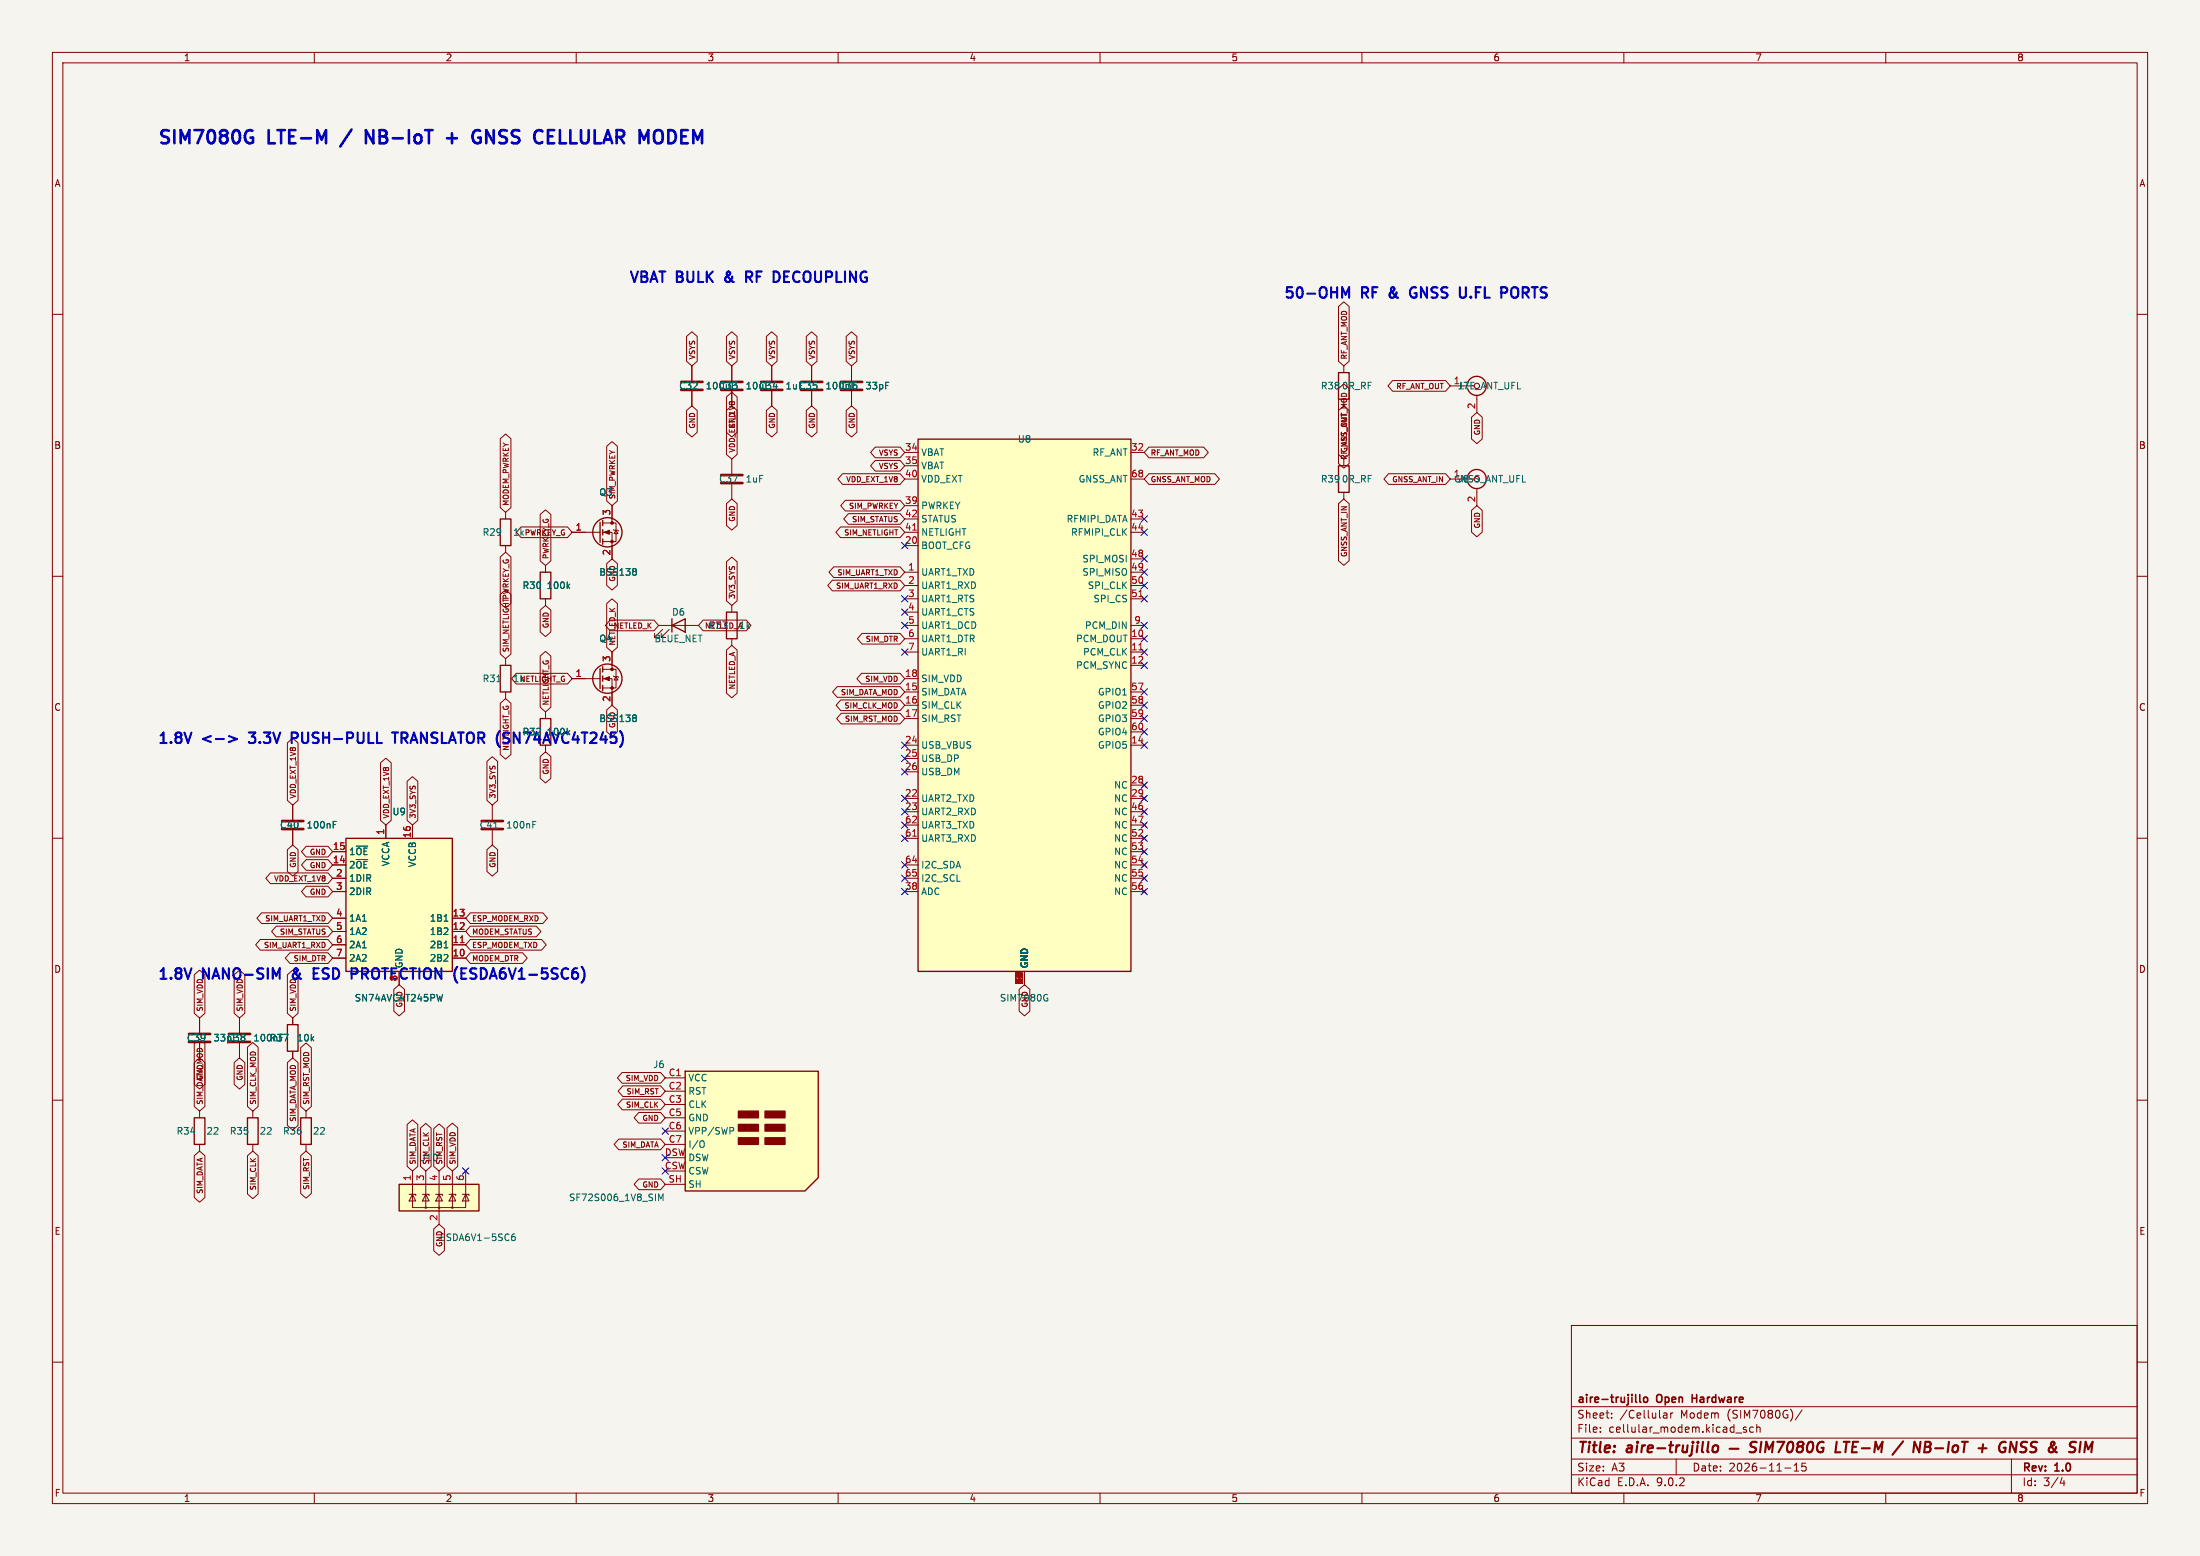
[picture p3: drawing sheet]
<svg xmlns="http://www.w3.org/2000/svg" width="420mm" height="297mm" viewBox="0 0 420 297" stroke-linecap="round" stroke-linejoin="round" font-family="sans-serif">
<path d="M0 0h420v297h-420z" fill="#f5f4ef" stroke="#f5f4ef" stroke-width=".19"/>
<g fill="none" stroke="#840000" stroke-width=".19">
<path d="M10 10h400v277h-400zM12 12h396v273h-396zM60 10v2M110 10v2M160 10v2M210 10v2M260 10v2M310 10v2M360 10v2M10 60h2M132.1 69.9v2.7M132.1 74.7v2.8"/>
<path d="M154.9 69.9v2.7M154.9 74.7v2.8M162.6 69.9v2.7M162.6 74.7v2.8M256.5 69.9v1.2M276.9 73.7h2.5M281.9 75.4v3.3M408 60h2M96.5 97.8v1.3M256.5 87.6v1.3M256.5 94v1.3M276.9 91.4h2.5"/>
<path d="M281.9 93.2v3.3M10 110h2M96.5 104.1v1.3M408 110h2M96.5 125.7v1.3M96.5 132.1v1.3M10 160h2M55.9 153.7v2.8M55.9 158.5v2.8M408 160h2M38.1 194.3v2.8M38.1 199.1v2.8"/>
<path d="M45.7 194.3v2.8M45.7 199.1v2.8M55.9 194.3v1.3M10 210h2M38.1 212.1v1.3M38.1 218.4v1.3M48.3 212.1v1.3M48.3 218.4v1.3M55.9 200.7v1.2M408 210h2M300 253h108v32h-108zM10 260h2"/>
<path d="M300 278.5h108M300 274.5h108M300 268.5h108M305.5 273.2v.2M305.5 272.5v.1M307.7 270.5v.2M307.7 269.8v.1M317.6 269.8h.6v.9M317.6 270.6h.6M318.2 270l-.6 .2M318.9 269.7v1M319.4 269.7l-.3 .1-.2 .2"/>
<path d="M320 278.5v3M331.4 273.5h1.1M333.4 272.5l-.4-.1-.2 .2 .1 .2 .5 .2v.3h-.6M334.7 272.5l-.4-.1-.3 .3 .2 .6h.5M335.4 272.5l.2-.1 .3 .1 .1 .9M335.4 271.9v1.5M342.5 279.7l.4-.4v1.5M344 269.1l-1.3 1.9M344.7 279.3h-.7l-.1 .7 .3-.1h.5l.1 .2-.1 .5-.2 .2-.6-.2M384 278.5v6.5M408 260h2M60 285v2"/>
<path d="M110 285v2M160 285v2M210 285v2M260 285v2M300 281.5h108M310 285v2M340.7 280.2h1.2M342.5 280.8h.9M360 285v2M393.7 282l-.4 1.1h.9M394 282.6v1"/>
</g>
<g fill="none" stroke="#840000" stroke-width=".4">
<path d="M326 277.1l.2 .1M326.2 275.2l-.3 1.7M327.1 276.1a.52 .52 0 0 1 .5-.2 .52 .52 0 0 1 .4 .4v.5a.55 .55 0 0 1-.6 .4 .55 .55 0 0 1-.5-.4zM330.2 276.5h1.7M335.4 275.3a.85 .85 0 0 0-1.1 .1 .45 .45 0 0 0 .2 .8l.6 .1a.51 .51 0 0 1 .1 .6 .51 .51 0 0 1-.4 .3l-.8-.1M336.3 275.2l-.3 2M337 277.2l.2-2 .5 1.4 .8-1.4-.2 2M339.3 275.2h1.3l-1.1 2M341.5 275.4a.46 .46 0 0 1 .4-.2 .46 .46 0 0 1 .4 .4 1.15 1.15 0 0 1-.8 1.6l-.2-.1a1.54 1.54 0 0 1 .2-1.7zM343.5 276.1a.65 .65 0 0 0-.3 1 .65 .65 0 0 0 .8-.1 .65 .65 0 0 0 0-.8l-.1-.1M343.5 276.1l-.3-.2v-.3a.64 .64 0 0 1 1-.2l.1 .3-.4 .4M343.5 276.1h.4"/>
<path d="M345.3 275.4a.46 .46 0 0 1 .5-.2 .46 .46 0 0 1 .3 .4 1.15 1.15 0 0 1-.8 1.6l-.1-.1a1.54 1.54 0 0 1 .1-1.7zM348.1 275.3a1.02 1.02 0 0 0-1.2 .6 1.02 1.02 0 0 0 .5 1.3l.6-.2 .1-.7h-.4M350.6 275.2l-.2 2h.9M352 275.2h1.1M363.3 275.1l-2 2.6M367.5 276.2h.6M368.6 275.8l-.5 .4M368.6 275.6l-.3-.4h-.7l-.3 2h.8a.53 .53 0 0 0 .4-.5 .53 .53 0 0 0-.4-.5M382.9 275.3a1.05 1.05 0 0 0-1.2 .4 1.05 1.05 0 0 0 .1 1.2M385 275.2l-.2 2-.9-2-.3 2M386.7 277a.85 .85 0 0 1-1.1 .1M386.7 275.2l-.7 .1a.46 .46 0 0 0-.2 .5 .46 .46 0 0 0 .3 .4l.6 .1"/>
<path d="M396.1 275.2l.2 .1"/>
</g>
<path d="M312.3 267.6l.2 .1M313 266.2v1.3l.3 .2M313.9 266.8l.4-.1 .2 .3v.4l-.2 .3-.4-.1-.1-.2zM323 266.2v1.5M323 266.9h.9" fill="none" stroke="#840000" stroke-width=".3"/>
<path d="M255.5 71.1h2.1v5.1h-2.1zM280.2 73.2a1.81 1.81 0 0 1 2.7-1 1.81 1.81 0 0 1 .1 2.9 1.81 1.81 0 0 1-2.8-.9M95.5 99.1h2v5h-2zM255.5 88.9h2.1v5.1h-2.1zM280.2 90.9a1.81 1.81 0 0 1 2.7-1 1.81 1.81 0 0 1 .1 3 1.81 1.81 0 0 1-2.8-1M95.5 127h2v5.1h-2zM54.9 195.6h2v5.1h-2zM37.1 213.4h2v5h-2zM47.2 213.4h2.1v5h-2.1z" fill="none" stroke="#840000" stroke-width=".25"/>
<path d="M130 72.9h4.1M130 74.4h4.1M152.9 72.9h4.1M152.9 74.4h4.1M160.5 72.9h4.1M160.5 74.4h4.1M53.8 156.7h4.1M53.8 158.2h4.1M36.1 197.4h4M36.1 198.9h4M43.7 197.4h4.1M43.7 198.9h4.1" fill="none" stroke="#840000" stroke-width=".51"/>
<path d="M94.9 130.1h.7M63.6 157.4h.4M63.6 156.8h.6" fill="none" stroke="#006464" stroke-width=".19"/>
<path d="M130.8 204.5h25.4v20.3l-2.5 2.5h-22.9z" fill="#ffffc2"/>
<path d="M57.4 213.4h2v5h-2zM130.8 204.5h25.4v20.3l-2.5 2.5h-22.9z" fill="none" stroke="#840000" stroke-width=".25"/>
<g fill="#840000" stroke="#840000" stroke-width=".25">
<path d="M141 212.1h3.8v1.3h-3.8z"/>
<path d="M141 214.6h3.8v1.3h-3.8z"/>
<path d="M141 217.2h3.8v1.2h-3.8z"/>
<path d="M146 212.1h3.9v1.3h-3.9z"/>
<path d="M146 214.6h3.9v1.3h-3.9z"/>
<path d="M146 217.2h3.9v1.2h-3.9z"/>
</g>
<path d="M58.4 212.1v1.3M58.4 218.4v1.3M127 205.7h3.8M127 208.3h3.8M127 210.8h3.8M127 213.4h3.8M127 215.9h3.8M127 218.4h3.8M127 221h3.8M127 223.5h3.8M127 226.1h3.8" fill="none" stroke="#840000" stroke-width=".19"/>
<path d="M134.1 217.7l.2 .1a.81 .81 0 0 1-.2 1.2M139.8 215.2l.3 .3-.1 .3-.2 .1M125.7 229.2v-1.3l.5 .9 .4-.9v1.3" fill="none" stroke="#006464" stroke-width=".19"/>
<path d="M76.2 226.1h15.2v5h-15.2z" fill="#ffffc2"/>
<path d="M103.1 137.2h2.1v5h-2.1zM76.2 226.1h15.2v5h-15.2z" fill="none" stroke="#840000" stroke-width=".25"/>
<g fill="none" stroke="#840000" stroke-width=".19">
<path d="M104.1 135.9v1.3M94 153.7v2.8M94 158.5v2.8M78.1 228h1.3v.2M78.7 228l.7 1.2h-1.3zM78.7 223.5v7h10.2v-7M80.6 228h1.3v.2M81.3 228l.6 1.2h-1.3zM81.3 223.5v7M83.2 228h1.3v.2M83.8 228l.7 1.2h-1.3zM83.8 223.5v10.2"/>
<path d="M85.7 228h1.3v.2M86.4 228l.6 1.2h-1.3zM86.4 223.5v7M88.3 228h1.2v.2M88.9 228l.6 1.2h-1.2z"/>
<circle cx="81.3" cy="230.5" r=".13"/>
<circle cx="83.8" cy="230.5" r=".13"/>
<circle cx="86.4" cy="230.5" r=".13"/>
</g>
<path d="M108.4 139.8l.4 .5M108.8 139.4l-.5 .5M94.3 158.1h.7M101.7 157.4h.4M101.7 156.8h.6M98.3 235.5l-.4 .1a.86 .86 0 0 0 0 1.2l.4-.1 .1-.4-.3-.3h-.2l-.2 .3" fill="none" stroke="#006464" stroke-width=".19"/>
<path d="M91.9 156.7h4.1M91.9 158.2h4.1" fill="none" stroke="#840000" stroke-width=".51"/>
<path d="M175.3 83.8h40.6v101.6h-40.6z" fill="#ffffc2"/>
<g fill="none" stroke="#840000" stroke-width=".25">
<path d="M114.6 99.7v3.8M115.1 99.3v1M175.3 83.8h40.6v101.6h-40.6zM115.1 101.1v1M115.1 102.9v1M128.3 119.4l2.5-1.3v2.6zM128.3 118.1v2.6M138.7 116.8h2v5.1h-2zM114.6 127.6v3.8M115.1 127.3v1M115.1 129v1M115.1 130.8v1"/>
<circle cx="116" cy="101.6" r="2.79"/>
<circle cx="116" cy="129.5" r="2.79"/>
</g>
<g fill="none" stroke="#840000" stroke-width=".19">
<path d="M139.7 69.9v2.7M139.7 74.7v2.8M147.3 69.9v2.7M147.3 74.7v2.8M115.1 99.8h2.5v3.6h-2.5M116.8 96.5v3.3M172.7 86.4h2.6M172.7 88.9h2.6M172.7 91.4h2.6M172.7 96.5h2.6M172.7 99.1h2.6M215.9 86.4h2.5"/>
<path d="M215.9 91.4h2.5M215.9 99.1h2.5M109.2 101.6h5.4M115.1 101.6h1.7v5.1M117.1 101.1l1 .2M117.6 101.2l.4 .7h-.8zM125.7 119.4h7.6M139.7 115.6v1.2M172.7 101.6h2.6M172.7 104.1h2.6M172.7 109.2h2.6M172.7 111.8h2.6"/>
<path d="M172.7 114.3h2.6M172.7 116.8h2.6M172.7 119.4h2.6M215.9 101.6h2.5M215.9 109.2h2.5M215.9 111.8h2.5M215.9 114.3h2.5M215.9 119.4h2.5M215.9 106.7h2.5M109.2 129.5h5.4M115.1 127.8h2.5v3.5h-2.5M115.1 129.5h1.7v5.1"/>
<path d="M116.8 124.5v3.3M117.1 129l1 .3M117.6 129.2l.4 .6h-.8zM126.5 120.1l-1.5 1.6h.7h-.7v-.8M127.8 120.1l-1.6 1.6h.8h-.8v-.8M139.7 121.9v1.3M172.7 121.9h2.6M172.7 124.5h2.6M172.7 129.5h2.6M172.7 132.1h2.6M172.7 134.6h2.6M172.7 137.2h2.6"/>
<path d="M215.9 121.9h2.5M215.9 124.5h2.5M215.9 132.1h2.5M215.9 134.6h2.5M215.9 137.2h2.5M215.9 127h2.5M215.9 139.7h2.5M172.7 142.2h2.6M172.7 144.8h2.6M172.7 147.3h2.6M172.7 152.4h2.6M172.7 154.9h2.6"/>
<path d="M172.7 157.5h2.6M215.9 142.2h2.5M215.9 152.4h2.5M215.9 154.9h2.5M215.9 157.5h2.5M215.9 149.9h2.5M218.1 149.5l.7 .7M218.1 152l.7 .8M218.1 154.6l.7 .7M218.1 157.1l.7 .8M218.1 159.6l.7 .8M218.8 149.5l-.7 .7"/>
<path d="M218.8 152l-.7 .8M218.8 154.6l-.7 .7M218.8 157.1l-.7 .8M218.8 159.6l-.7 .8M172.7 160h2.6M172.7 165.1h2.6M172.7 167.6h2.6M172.7 170.2h2.6M215.9 160h2.5M215.9 165.1h2.5M215.9 167.6h2.5M215.9 170.2h2.5"/>
<path d="M215.9 162.6h2.5M218.1 162.2l.7 .7M218.1 164.7l.7 .8M218.1 167.3l.7 .7M218.1 169.8l.7 .8M218.8 162.2l-.7 .7M218.8 164.7l-.7 .8M218.8 167.3l-.7 .7M218.8 169.8l-.7 .8M195.6 185.4v2.6"/>
</g>
<path d="M174.2 101.2h.8M217.4 113.9h.7M217.4 124h.7M174.2 159.6h.8" fill="none" stroke="#a90000" stroke-width=".19"/>
<path d="M121.2 108.5l.3 .3-.3 .3 .3 .2v.3l-.3 .2M121.2 136.5l.3 .2-.3 .3 .3 .3v.2l-.3 .2M199.7 189.8l.3 .1M199.8 190.5h.2v.5l-.3 .1" fill="none" stroke="#006464" stroke-width=".19"/>
<g fill="#840000" stroke="#840000" stroke-width=".19">
<path d="M115.3 101.6l1-.4v.8z"/>
<path d="M115.3 129.5l1-.3v.7z"/>
<circle cx="116.8" cy="99.8" r=".25"/>
<circle cx="116.8" cy="103.4" r=".25"/>
<circle cx="116.8" cy="127.8" r=".25"/>
<circle cx="116.8" cy="131.3" r=".25"/>
</g>
<path d="M137.7 72.9h4M137.7 74.4h4M145.3 72.9h4.1M145.3 74.4h4.1" fill="none" stroke="#840000" stroke-width=".51"/>
<path d="M66 160h20.4v25.4h-20.4z" fill="#ffffc2"/>
<path d="M103.1 109.2h2.1v5.1h-2.1zM66 160h20.4v25.4h-20.4z" fill="none" stroke="#840000" stroke-width=".25"/>
<g fill="none" stroke="#840000" stroke-width=".19">
<path d="M255.5 58.5l1-.9 1.1 .9v10.5l-1.1 .9-1-.9zM131.1 78.4l1-.9 1 .9v4.1l-1 .9-1-.9zM131.1 64.2l1-.9 1 .9v4.8l-1 .9-1-.9zM132.1 69.9v2.7M132.1 74.7v2.8M138.7 64.2l1-.9 1 .9v4.8l-1 .9-1-.9zM138.7 78.4l1-.9 1 .9v4.1l-1 .9-1-.9zM138.7 75.8l1-.9 1 .9v10.9l-1 .9-1-.9zM139.7 69.9v2.7M139.7 74.7v2.8M146.3 64.2l1-.9 1 .9v4.8l-1 .9-1-.9zM146.3 78.4l1-.9 1 .9v4.1l-1 .9-1-.9z"/>
<path d="M147.3 69.9v2.7M147.3 74.7v2.8M153.9 64.2l1-.9 1.1 .9v4.8l-1.1 .9-1-.9zM153.9 78.4l1-.9 1.1 .9v4.1l-1.1 .9-1-.9zM154.9 69.9v2.7M154.9 74.7v2.8M161.5 64.2l1.1-.9 1 .9v4.8l-1 .9-1.1-.9zM161.5 78.4l1.1-.9 1 .9v4.1l-1 .9-1.1-.9zM162.6 69.9v2.7M162.6 74.7v2.8M255.5 74.2l1-.9 1.1 .9v12.5l-1.1 .9-1-.9zM255.5 78.4l1-.9 1.1 .9v10.1l-1.1 .9-1-.9z"/>
<path d="M265.9 72.6h10.1l.9 1.1-.9 1h-10.1l-.9-1zM280.9 79.6l1-.9 1.1 .9v4.2l-1.1 .9-1-.9zM95.5 83.7l1-.9 1 .9v13.2l-1 .9-1-.9zM103.1 98.2l1-.9 1.1 .9v8.9l-1.1 .9-1-.9zM115.8 85.2l1-.9 1.1 .9v10.4l-1.1 .9-1-.9zM116.8 96.5v2.6M138.7 96.1l1-.8 1 .8v4.2l-1 .9-1-.9zM139.7 87.6v2.8M139.7 92.5v2.8M160.8 90.4h11l.9 1-.9 1.1h-11l-.8-1.1zM161.4 95.5h10.4l.9 1-.9 1h-10.4l-.9-1zM162 98h9.8l.9 1.1-.9 1h-9.8l-.9-1z"/>
<path d="M167.1 85.3h4.7l.9 1.1-.9 1h-4.7l-.9-1zM167.1 87.9h4.7l.9 1-.9 1h-4.7l-.9-1zM219.3 90.4h12.6l.9 1-.9 1.1h-12.6l-.9-1.1zM219.3 85.3h10.5l.9 1.1-.9 1h-10.5l-.9-1zM255.5 96.1l1-.8 1.1 .8v10.9l-1.1 .9-1-.9zM265.1 90.4h10.9l.9 1-.9 1.1h-10.9l-.9-1.1zM280.9 97.4l1-.9 1.1 .9v4.2l-1.1 .9-1-.9zM95.5 106.3l1-.9 1 .9v8.9l-1 .8-1-.8zM95.5 113.5l1-.9 1 .9v11.3l-1 .9-1-.9zM99.5 100.6h8.8l.9 1-.9 1h-8.8l-.9-1zM100.4 101.7l.5-.1 .1-.4-.6-.1v1M101.3 101.1l.3 1 .2-.7 .2 .7 .2-1"/>
<path d="M102.6 101.7l.5-.1v-.4l-.5-.1v1M102.8 101.7l.4 .4M103.1 116.5l1-.9 1.1 .9v4.1l-1.1 .9-1-.9zM104.1 108v1.2M104.1 114.3v1.3M105.4 101.1l.4 .6M105.8 101.7v.4M106.1 101.1l-.3 .6M106.2 102.2h.8M107.7 101.2a.46 .46 0 0 0-.6 .4 .46 .46 0 0 0 .7 .4v-.3h-.2M109.2 101.6h2.6M115.8 115.2l1-.9 1.1 .9v8.4l-1.1 .9-1-.9z"/>
<path d="M115.8 107.6l1-.9 1.1 .9v4.1l-1.1 .9-1-.9zM116.5 118.4h8.3l.9 1-.9 1h-8.3l-.9-1zM116.8 104.1v2.6M134.2 118.4h8.3l.9 1-.9 1h-8.3l-.9-1zM138.7 107.2l1-.9 1 .9v7.5l-1 .9-1-.9zM158.9 110.7h12.9l.9 1.1-.9 1h-12.9l-.9-1zM159.2 108.2h12.6l.9 1-.9 1h-12.6l-.9-1zM160.5 100.6h11.3l.9 1-.9 1h-11.3l-.9-1zM95.5 134.2l1-.8 1 .8v9.8l-1 .9-1-.9zM98.6 128.5h9.7l.9 1-.9 1.1h-9.7l-.9-1.1zM103.1 125.2l1-.9 1.1 .9v9.8l-1.1 .9-1-.9zM104.1 135.9v1.3"/>
<path d="M109.2 129.5h2.6M115.8 135.5l1-.9 1.1 .9v4.2l-1.1 .9-1-.9zM116.8 124.5v2.5M116.8 132.1v2.5M138.7 124.1l1-.9 1 .9v8.2l-1 .9-1-.9zM159.8 131.1h12l.9 1-.9 1h-12l-.9-1zM160.5 133.6h11.3l.9 1-.9 1h-11.3l-.9-1zM160.6 136.1h11.2l.9 1.1-.9 1h-11.2l-.9-1zM164.5 128.5h7.3l.9 1-.9 1.1h-7.3l-.9-1.1zM164.6 120.9h7.2l.9 1-.9 1h-7.2l-.9-1zM54.9 141.8l1-.9 1 .9v11l-1 .9-1-.9zM55.9 153.7v2.8"/>
<path d="M55.9 158.5v2.8M72.6 145.6l1.1-.9 1 .9v11l-1 .9-1.1-.9zM73.7 157.5v2.5M77.7 149.1l1-.9 1.1 .9v7.5l-1.1 .9-1-.9zM78.7 157.5v2.5M93 145.3l1-.9 1 .9v7.5l-1 .9-1-.9zM103.1 144.4l1-.9 1.1 .9v4.2l-1.1 .9-1-.9zM49.7 179.3h12.9l.9 1-.9 1.1h-12.9l-.9-1.1zM49.9 174.2h12.7l.9 1.1-.9 1h-12.7l-.9-1zM51.6 166.6h11l.9 1-.9 1.1h-11l-.9-1.1zM52.7 176.8h9.9l.9 1-.9 1h-9.9l-.9-1zM54.9 162.2l1-.9 1 .9v4.1l-1 .9-1-.9z"/>
<path d="M58.4 169.2h4.2l.9 1-.9 1h-4.2l-.8-1zM58.4 164.1h4.2l.9 1-.9 1h-4.2l-.8-1zM58.4 161.5h4.2l.9 1.1-.9 1h-4.2l-.8-1zM63.5 162.6h2.5M63.5 165.1h2.5M63.5 167.6h2.5M63.5 170.2h2.5M63.5 175.3h2.5M63.5 177.8h2.5M86.4 175.3h2.5M86.4 177.8h2.5M89.8 174.2h13.8l.9 1.1-.9 1h-13.8l-.9-1z"/>
<path d="M89.8 176.8h12.6l.9 1-.9 1h-12.6l-.9-1zM89.8 179.3h13.6l.9 1-.9 1.1h-13.6l-.9-1.1zM93 162.2l1-.9 1 .9v4.1l-1 .9-1-.9zM37.1 186.1l1-.9 1 .9v7.3l-1 .9-1-.9zM37.1 199.2l1-.9 1 .9v12l-1 .9-1-.9zM38.1 194.3v2.8M38.1 199.1v2.8M44.7 186.1l1-.9 1 .9v7.3l-1 .9-1-.9zM45.7 194.3v2.8M45.7 199.1v2.8M47.2 199.9l1.1-.9 1 .9v11.3l-1 .9-1.1-.9zM54.9 186.1l1-.9 1 .9v7.3l-1 .9-1-.9z"/>
<path d="M55.4 181.9h7.2l.9 1-.9 1h-7.2l-.9-1zM55.9 194.3v1.3M57.4 200l1-.9 1 .9v11.2l-1 .9-1-.9zM63.5 180.3h2.5M63.5 182.9h2.5M75.2 188.8l1-.8 1 .8v4.2l-1 .9-1-.9zM86.4 180.3h2.5M86.4 182.9h2.5M89.8 181.9h10l.8 1-.8 1h-10l-.9-1zM194.6 188.8l1-.8 1 .8v4.2l-1 .9-1-.9zM37.1 202.8l1-.9 1 .9v4.2l-1 .9-1-.9zM44.7 202.8l1-.9 1 .9v4.2l-1 .9-1-.9z"/>
<path d="M54.9 202.8l1-.9 1 .9v12l-1 .9-1-.9zM55.9 200.7v1.2M77.7 214.6l1-.8 1.1 .8v8l-1.1 .9-1-.9zM80.3 215.3l1-.9 1 .9v7.3l-1 .9-1-.9zM82.8 215.4l1-.9 1 .9v7.2l-1 .9-1-.9zM85.3 215.3l1.1-.9 1 .9v7.3l-1 .9-1.1-.9zM118.1 217.4h8l.9 1-.9 1.1h-8l-.9-1.1zM118.8 204.7h7.3l.9 1-.9 1.1h-7.3l-.9-1.1zM118.8 209.8h7.3l.9 1-.9 1h-7.3l-.9-1zM118.9 207.3h7.2l.9 1-.9 1h-7.2l-.9-1zM121.9 212.3h4.2l.9 1.1-.9 1h-4.2l-.8-1zM37.1 220.6l1-.9 1 .9v8l-1 .9-1-.9z"/>
<path d="M47.2 220.6l1.1-.9 1 .9v7.3l-1 .9-1.1-.9zM57.4 220.6l1-.9 1 .9v7.2l-1 .9-1-.9zM82.8 234.6l1-.9 1 .9v4.1l-1 .9-1-.9zM121.9 225h4.2l.9 1.1-.9 1h-4.2l-.8-1z"/>
</g>
<path d="M108.4 111.9l.4 .4M108.8 111.5l-.5 .5M121.2 108.5l.3 .3-.3 .3 .3 .2v.3l-.3 .2M108.4 139.8l.4 .5M108.8 139.4l-.5 .5M121.2 136.5l.3 .2-.3 .3 .3 .3v.2l-.3 .2M63.6 157.4h.4M63.6 156.8h.6M84.8 175.8h.7M84.5 189.8l-.3 1.3-.3-.9M84.8 180.9h.7" fill="none" stroke="#006464" stroke-width=".19"/>
<path d="M87.9 179.9h.7" fill="none" stroke="#a90000" stroke-width=".19"/>
<path d="M137.7 90.7h4M137.7 92.2h4" fill="none" stroke="#840000" stroke-width=".51"/>
<g fill="none" stroke="#000084" stroke-width=".19">
<path d="M217.8 98.5l1.2 1.2M219 98.5l-1.2 1.2M172.1 113.7l1.2 1.2M172.1 116.2l1.2 1.2M172.1 118.8l1.2 1.2M172.1 103.5l1.2 1.2M173.3 113.7l-1.2 1.2M173.3 116.2l-1.2 1.2M173.3 118.8l-1.2 1.2M173.3 103.5l-1.2 1.2M217.8 101l1.2 1.2M217.8 113.7l1.2 1.2"/>
<path d="M217.8 111.2l1.2 1.2M217.8 108.6l1.2 1.2M217.8 118.8l1.2 1.2M217.8 106.1l1.2 1.2M219 101l-1.2 1.2M219 106.1l-1.2 1.2M219 113.7l-1.2 1.2M219 118.8l-1.2 1.2M219 108.6l-1.2 1.2M219 111.2l-1.2 1.2M172.1 123.9l1.2 1.2M173.3 123.9l-1.2 1.2"/>
<path d="M217.8 126.4l1.2 1.2M217.8 139.1l1.2 1.2M217.8 121.3l1.2 1.2M217.8 123.9l1.2 1.2M217.8 131.5l1.2 1.2M217.8 134l1.2 1.2M217.8 136.6l1.2 1.2M219 126.4l-1.2 1.2M219 121.3l-1.2 1.2M219 139.1l-1.2 1.2M219 123.9l-1.2 1.2M219 131.5l-1.2 1.2"/>
<path d="M219 134l-1.2 1.2M219 136.6l-1.2 1.2M172.1 141.6l1.2 1.2M172.1 144.2l1.2 1.2M172.1 146.7l1.2 1.2M172.1 151.8l1.2 1.2M172.1 159.4l1.2 1.2M172.1 156.9l1.2 1.2M172.1 154.3l1.2 1.2M173.3 141.6l-1.2 1.2M173.3 144.2l-1.2 1.2M173.3 146.7l-1.2 1.2"/>
<path d="M173.3 151.8l-1.2 1.2M173.3 159.4l-1.2 1.2M173.3 156.9l-1.2 1.2M173.3 154.3l-1.2 1.2M217.8 159.4l1.2 1.2M217.8 156.9l1.2 1.2M217.8 154.3l1.2 1.2M217.8 151.8l1.2 1.2M217.8 149.3l1.2 1.2M217.8 141.6l1.2 1.2M219 159.4l-1.2 1.2M219 156.9l-1.2 1.2"/>
<path d="M219 154.3l-1.2 1.2M219 151.8l-1.2 1.2M219 149.3l-1.2 1.2M219 141.6l-1.2 1.2M172.1 169.6l1.2 1.2M172.1 164.5l1.2 1.2M172.1 167l1.2 1.2M173.3 169.6l-1.2 1.2M173.3 164.5l-1.2 1.2M173.3 167l-1.2 1.2M217.8 169.6l1.2 1.2M217.8 167l1.2 1.2"/>
<path d="M217.8 164.5l1.2 1.2M217.8 162l1.2 1.2M219 169.6l-1.2 1.2M219 167l-1.2 1.2M219 164.5l-1.2 1.2M219 162l-1.2 1.2M126.4 215.3l1.2 1.2M127.6 215.3l-1.2 1.2M88.3 222.9l1.2 1.2M89.5 222.9l-1.2 1.2M126.4 222.9l1.2 1.2M126.4 220.4l1.2 1.2"/>
<path d="M127.6 222.9l-1.2 1.2M127.6 220.4l-1.2 1.2"/>
</g>
<g fill="none" stroke="#0000c2" stroke-width=".4">
<path d="M120.5 51.8l.6 2 .7-2M123.4 52l-.3-.2h-.6v2M124.2 53.8l.6-2 .7 2M125.9 51.8h1.1M126.5 51.8v2M130.2 52l-.3-.2h-.7v2M131.2 51.8v1.6M132.4 51.8v1.6M133.3 51.8v2M134.9 51.8v2M136.1 51.8l-1.2 1.2M138.5 53v.6"/>
<path d="M138.7 52.1l.3-.3 .4 .3M142.9 52.9l.7 .9M143.4 52.8l-.9 .1M143.5 52l-.3-.2h-.7v2M145.4 51.8h-.9v2M148.6 53.5a1.04 1.04 0 0 0 .2-1.2 1.04 1.04 0 0 0-1.1-.5v2M150.6 51.8h-.9v2M152.6 52a.69 .69 0 0 0-1 .1M153.5 52.1a.68 .68 0 0 1 1.1 0M155.6 51.8v1.6M156.7 51.8v1.6M158.7 52l-.2-.2h-.8v2"/>
<path d="M159.7 51.8v2M161.3 51.8v2M163.4 51.8v2l-1.1-2v2M165.4 51.9a.72 .72 0 0 0-.9 .2M246.7 54.8h-1l-.1 1M247.7 55a.46 .46 0 0 1 .8 0M252 55.1a.68 .68 0 0 1 1.2 0M254.1 54.8v2M255.3 54.8v2M256.2 56.8v-2l.7 1.5 .6-1.5v2M261.1 55l-.3-.2h-.8v2M263 54.8h-1v2"/>
<path d="M265.4 56v.6M265.5 55.1l.3-.3 .4 .3M270 56h.4M270.3 54.9a.92 .92 0 0 0-1.1 .3 .92 .92 0 0 0 .1 1.1 .7 .7 0 0 0 1 .4M272.4 54.8v2l-1.1-2v2M274.4 54.9l-.8-.1-.2 .2M276.3 54.9l-.8-.1-.2 .2M278.7 54.8v1.6M279.8 54.8v1.6l-.2 .3M282.7 54.8h-1v2M283.5 54.8v2M287.6 55l-.2-.2h-.8v2"/>
<path d="M289.7 55.1a.67 .67 0 0 0-.7-.3 .67 .67 0 0 0-.5 .7v.7a.67 .67 0 0 0 .9 .6M291.7 55l-.2-.2h-.8v2M292.4 54.8h1.1M293 54.8v2M295.3 54.9l-.8-.1-.3 .2M35.2 139.8l.7 2 .6-2M47.5 139.8h1.2l-.6 .8M50.4 139.8h1.2l-.7 .8M52.2 139.8l.6 2 .7-2M57.7 139.8v1.6M58.8 139.8v1.6M60.8 139.9l-.7-.1-.3 .2"/>
<path d="M61.7 139.8v2M62.8 139.8v2M68.3 139.8v1.6M69.4 139.8v1.6M70.4 139.8v2M72 139.8v2M74.8 139.8h1.2M75.4 139.8v2M81.5 139.8v2l-1.1-2v2M83.5 139.9l-.8-.1-.2 .2M84.4 139.8v2M87.4 139.8h1.1"/>
<path d="M88 139.8v2M95.4 139.5l-.4 .6M99.2 139.8v2l-1.1-2v2M101.3 139.8l-.8 2M105.4 139.8l.7 2 .6-2M109.8 139.7l-.5 1.5M111 139.8h1.2M111.6 139.8v2M115.1 139.7l-.5 1.5M117.6 139.8h-1l-.1 1M118.4 139.5l.3 .6M31 140.1l.2-.3v2"/>
<path d="M33.6 140l.3-.2h.4l.2 .2M40.3 140.5l-1.6 .6M43.7 140.5l1.5 .6-1.5 .5M47.5 141.6l.3 .2M56.6 140.8l-.9 .1M56.7 140l-.2-.2h-.8v2M67.3 140l-.3-.2h-.7v2M76.6 140.9h.8M77.7 140l-.3-.2h-.8v2M78.4 141.8l.6-2 .7 2M85.7 141.8l.7-2 .6 2M89.2 140.1a.68 .68 0 0 1 1.2 0"/>
<path d="M92.4 140l-.3-.2h-.8v2M103.7 141.8l.7-2 .6 2M112.7 140l.3-.2h.5l.3 .2M31 185.1l.2-.3v2M33.6 185l.3-.2h.4l.2 .2M35.2 184.8l.7 2 .6-2M39.9 184.8v2l-1.2-2v2M40.5 186.8l.7-2 .7 2M43.7 184.8v2l-1.2-2v2M44.6 185.1a.68 .68 0 0 1 1.2 0M50.3 184.9l-.8-.1-.3 .2M51.1 184.8v2"/>
<path d="M52.1 186.8v-2l.6 1.5 .7-1.5v2M56 186v.6M56.2 185.1l.3-.3 .3 .3M59.9 185.8h.6M60.8 184.8h-.9v2h.9M62.7 184.9l-.7-.1-.3 .2M64.5 185.1l-.4-.3h-.5v2M68.1 185.8a.54 .54 0 0 0 .2-.6 .54 .54 0 0 0-.4-.4h-.8v2M70.2 185l-.3-.2h-.8v2M71.1 185.1a.68 .68 0 0 1 1.2 0M72.9 184.8h1.2M73.5 184.8v2"/>
<path d="M75.7 184.8h-1v2M78.3 184.8h1.1M78.8 184.8v2M80.1 184.8v2M81 185.1a.68 .68 0 0 1 1.2 0M84.3 184.8v2l-1.2-2v2M87.3 184.5l-.4 .6M88.1 185.8h.6M89 184.8h-.9v2h.9M90.9 184.9l-.7-.1-.3 .2M92.7 185.1l-.4-.3h-.5v2M93.5 186.8l.7-2 .6 2"/>
<path d="M96.4 184.8h-.4l-.3 .2M97.1 184.8l.7 2 .7-2M99.4 185.1l.2-.3v2M104.5 184.8h-1l-.1 1M106.5 184.9l-.8-.1-.3 .2M108.5 185a.69 .69 0 0 0-1.1 .1M110.2 184.8h-.4l-.3 .2M111 184.5l.4 .6"/>
</g>
<g fill="none" stroke="#0000c2" stroke-width=".5">
<path d="M32.2 25l-.9-.2-.4 .3M33.3 24.8v2.5M34.5 27.3v-2.5l.8 1.8 .9-1.8v2.5M37.1 24.8h1.7l-1.1 2.5M39.9 25.1a.58 .58 0 0 1 .9 0M42.1 25.1l.4-.3h.4l.4 .3M44.6 25.1a.58 .58 0 0 1 1 0M47.8 26.3h.5v.8l-.7 .2M48.2 25a.9 .9 0 0 0-1.2 .2M51.3 24.8v2.5M52.9 24.8h1.5M53.7 24.8v2.5"/>
<path d="M56.4 24.8h-1.2v2.5M60.6 27.3v-2.5l.8 1.8 .8-1.8v2.5M67.1 24.7l-2.1 3.2M71.3 24.8v2.5l-1.4-2.5v2.5M73.7 25.1l-.4-.3h-.8v2.5M78.1 24.8v2.5M81.2 24.8h1.4M81.9 24.8v2.5M85.3 26.4h1.9M86.3 25.4v1.9M91.3 26.3h.5v.8l-.5 .2M91.6 25a.96 .96 0 0 0-1 0 .96 .96 0 0 0-.4 .9"/>
<path d="M94.3 24.8v2.5l-1.5-2.5v2.5M96.8 25l-1-.2-.4 .3M99.1 25l-.9-.2-.4 .3M103.5 25.1a.86 .86 0 0 0-1.3 .1M104.6 26h.8M105.8 24.8h-1.2v2.5h1.2M106.9 24.8v2.5M108.9 24.8v2.5M110.9 24.8v2.1M112.4 24.8v2.1M113.5 24.8v2.5M115.2 27.3l.8-2.5 .9 2.5"/>
<path d="M119 25.1l-.3-.3h-1v2.5M122.1 27.3v-2.5l.8 1.8 .9-1.8v2.5M125 25.2a.85 .85 0 0 1 1.4 0M128.8 25.2l-.6-.4h-.6v2.5M131.3 24.8h-1.2v2.5M132.4 27.3v-2.5l.8 1.8 .8-1.8v2.5"/>
</g>
<g font-size="3.5" fill="#0000c2">
<text x="30" y="28.8">SIM7080G</text>
<text x="51.4" y="28.8">LTE-M</text>
<text x="71.9" y="28.8">NB-IoT</text>
<text x="88.4" y="28.8">+</text>
<text x="94.4" y="28.8">GNSS</text>
<text x="107.2" y="28.8">CELLULAR MODEM</text>
</g>
<g font-size="2.8" fill="#0000c2">
<text x="120" y="55">VBAT BULK</text>
<text x="139.3" y="55">&amp;</text>
<text x="144.1" y="55">RF</text>
<text x="150.2" y="55">DECOUPLING</text>
<text x="245" y="57.9">50-OHM</text>
<text x="260.1" y="57.9">RF</text>
<text x="266.1" y="57.9">&amp;</text>
<text x="270.9" y="57.9">GNSS</text>
<text x="281.2" y="57.9">U.FL</text>
<text x="289.9" y="57.9">PORTS</text>
<text x="30" y="142.9">1.8V</text>
<text x="38.8" y="142.9">&lt;-&gt;</text>
<text x="48.6" y="142.9">3.3V</text>
<text x="57.4" y="142.9">PUSH-PULL</text>
<text x="77.6" y="142.9">TRANSLATOR</text>
<text x="30" y="187.9">1.8V</text>
<text x="38.8" y="187.9">NANO-SIM</text>
<text x="56.7" y="187.9">&amp;</text>
<text x="61.5" y="187.9">ESD</text>
<text x="90" y="187.9">(ESDA6V1-5SC6)</text>
</g>
<g font-size="2.8" fill="#840000">
<text x="98.1" y="142.9">(SN74AVC4T245)</text>
<text x="69.6" y="187.9">PROTECTION</text>
<text x="301" y="277.9">Title:</text>
<text x="310.6" y="277.9">aire-trujillo</text>
<text x="352.9" y="277.9">LTE-M</text>
<text x="364.9" y="277.9">/</text>
<text x="369.3" y="277.9">NB-IoT</text>
<text x="382.5" y="277.9">+</text>
<text x="387.3" y="277.9">GNSS</text>
<text x="397.5" y="277.9">&amp;</text>
</g>
<g font-size="2.1" fill="#840000">
<text x="301" y="268.2">aire-trujillo</text>
<text x="316.4" y="268.2">Open</text>
<text x="323.7" y="268.2">Hardware</text>
<text x="301" y="273.7">File:</text>
<text x="301" y="271">Sheet:</text>
<text x="307.1" y="273.7">cellular_modem.kicad_sch</text>
<text x="309.2" y="271">/Cellular</text>
<text x="320.9" y="271">Modem</text>
<text x="329.9" y="271">(SIM7080G)/</text>
<text x="301" y="281.1">Size:</text>
<text x="307.6" y="281.1">A3</text>
<text x="323" y="281.1">Date:</text>
<text x="330" y="281.1">2026-11-15</text>
<text x="386" y="281.3">Rev:</text>
<text x="392.4" y="281.3">1.0</text>
<text x="301" y="283.9">KiCad</text>
<text x="308.7" y="283.9">E.D.A.</text>
<text x="316.3" y="283.9">9.0.2</text>
<text x="386" y="283.9">Id:</text>
<text x="390.1" y="283.9">3/4</text>
</g>
<g font-size="1.8" fill="#840000">
<text x="35" y="11.9">1</text>
<text x="85" y="11.9">2</text>
<text x="135" y="11.9">3</text>
<text x="185" y="11.9">4</text>
<text x="235" y="11.9">5</text>
<text x="285" y="11.9">6</text>
<text x="335" y="11.9">7</text>
<text x="385" y="11.9">8</text>
<text x="10.3" y="35.9">A</text>
<text x="408.3" y="35.9">A</text>
<text x="256.1" y="74.5">0R_RF</text>
<text x="10.3" y="85.9">B</text>
<text x="408.2" y="85.9">B</text>
<text x="135.2" y="120.2">R33</text>
<text x="141" y="120.2">1k</text>
<text x="97.8" y="130.4">1k</text>
<text x="10.3" y="135.9">C</text>
<text x="408.2" y="135.9">C</text>
<text x="10.3" y="185.9">D</text>
<text x="408.2" y="185.9">D</text>
<text x="79.9" y="221.8">U10</text>
<text x="10.3" y="235.9">E</text>
<text x="408.3" y="235.9">E</text>
<text x="10.3" y="285.9">F</text>
<text x="35" y="286.9">1</text>
<text x="85" y="286.9">2</text>
<text x="135" y="286.9">3</text>
<text x="185" y="286.9">4</text>
<text x="235" y="286.9">5</text>
<text x="285" y="286.9">6</text>
<text x="335" y="286.9">7</text>
<text x="385" y="286.9">8</text>
<text x="408.3" y="285.9">F</text>
</g>
<g font-size="1.8" fill="#006464">
<text x="129.5" y="74.5">C32</text>
<text x="134.6" y="74.5">100uF</text>
<text x="137.2" y="74.5">C33</text>
<text x="142.2" y="74.5">10uF</text>
<text x="144.8" y="74.5">C34</text>
<text x="149.9" y="74.5">1uFC35</text>
<text x="157.5" y="74.5">100nF</text>
<text x="160" y="74.5">C36</text>
<text x="165.1" y="74.5">33pF</text>
<text x="252.1" y="74.5">R38</text>
<text x="278.2" y="74.5">J7</text>
<text x="278.4" y="74.5">LTE_ANT_UFL</text>
<text x="175.8" y="87.2">VBAT</text>
<text x="175.8" y="89.8">VBAT</text>
<text x="194.2" y="84.7">U8</text>
<text x="208.5" y="87.2">RF_ANT</text>
<text x="114.3" y="94.8">Q3</text>
<text x="137.2" y="92.3">C37</text>
<text x="142.2" y="92.3">1uF</text>
<text x="175.8" y="92.3">VDD_EXT</text>
<text x="205.8" y="92.3">GNSS_ANT</text>
<text x="252.1" y="92.3">R39</text>
<text x="256.1" y="92.3">0R_RF</text>
<text x="277.4" y="91.2">1</text>
<text x="277.5" y="92.3">GNSS_ANT_UFL</text>
<text x="278.2" y="92.3">J8</text>
<text x="175.8" y="97.4">PWRKEY</text>
<text x="175.8" y="99.9">STATUS</text>
<text x="203.5" y="99.9">RFMIPI_DATA</text>
<text x="92" y="102.5">R29</text>
<text x="97.8" y="102.5">1k</text>
<text x="175.8" y="102.5">NETLIGHT</text>
<text x="175.8" y="105">BOOT_CFG</text>
<text x="204.4" y="102.5">RFMIPI_CLK</text>
<text x="206.5" y="107.5">SPI_MOSI</text>
<text x="99.7" y="112.6">R30</text>
<text x="104.3" y="112.6">100k</text>
<text x="114.3" y="110.1">BSS138</text>
<text x="175.8" y="110.1">UART1_TXD</text>
<text x="175.8" y="112.6">UART1_RXD</text>
<text x="206.5" y="110.1">SPI_MISO</text>
<text x="207.6" y="112.6">SPI_CLK</text>
<text x="128.2" y="117.7">D6</text>
<text x="175.8" y="115.2">UART1_RTS</text>
<text x="175.8" y="117.7">UART1_CTS</text>
<text x="208.7" y="115.2">SPI_CS</text>
<text x="114.3" y="122.8">Q4</text>
<text x="124.8" y="122.8">BLUE_NET</text>
<text x="175.8" y="120.2">UART1_DCD</text>
<text x="175.8" y="122.8">UART1_DTR</text>
<text x="175.8" y="125.3">UART1_RI</text>
<text x="205.3" y="122.8">PCM_DOUT</text>
<text x="206.7" y="125.3">PCM_CLK</text>
<text x="207" y="120.2">PCM_DIN</text>
<text x="92" y="130.4">R31</text>
<text x="175.8" y="130.4">SIM_VDD</text>
<text x="205.3" y="127.9">PCM_SYNC</text>
<text x="175.8" y="132.9">SIM_DATA</text>
<text x="175.8" y="135.5">SIM_CLK</text>
<text x="209.5" y="132.9">GPIO1</text>
<text x="209.5" y="135.5">GPIO2</text>
<text x="99.7" y="140.6">R32</text>
<text x="104.3" y="140.6">100k</text>
<text x="114.3" y="138">BSS138</text>
<text x="175.8" y="138">SIM_RST</text>
<text x="175.8" y="143.1">USB_VBUS</text>
<text x="209.5" y="138">GPIO3</text>
<text x="209.5" y="140.6">GPIO4</text>
<text x="209.5" y="143.1">GPIO5</text>
<text x="175.8" y="145.6">USB_DP</text>
<text x="175.8" y="148.2">USB_DM</text>
<text x="74.8" y="155.8">U9</text>
<text x="175.8" y="153.3">UART2_TXD</text>
<text x="175.8" y="155.8">UART2_RXD</text>
<text x="212.6" y="150.7">NC</text>
<text x="212.6" y="153.3">NC</text>
<text x="212.6" y="155.8">NC</text>
<text x="53.3" y="158.3">C40</text>
<text x="58.4" y="158.3">100nF</text>
<text x="91.4" y="158.3">C41</text>
<text x="96.5" y="158.3">100nF</text>
<text x="175.8" y="158.3">UART3_TXD</text>
<text x="175.8" y="160.9">UART3_RXD</text>
<text x="212.6" y="158.3">NC</text>
<text x="212.6" y="160.9">NC</text>
<text x="66.5" y="163.4">1~{OE}</text>
<text x="66.5" y="166">2~{OE}</text>
<text x="74.5" y="165.4" transform="rotate(-90 74.5 165.4)">VCCA</text>
<text x="79.6" y="165.6" transform="rotate(-90 79.6 165.6)">VCCB</text>
<text x="175.8" y="166">I2C_SDA</text>
<text x="212.6" y="163.4">NC</text>
<text x="212.6" y="166">NC</text>
<text x="66.5" y="168.5">1DIR</text>
<text x="66.5" y="171">2DIR</text>
<text x="175.8" y="168.5">I2C_SCL</text>
<text x="175.8" y="171">ADC</text>
<text x="212.6" y="168.5">NC</text>
<text x="212.6" y="171">NC</text>
<text x="66.5" y="176.1">1A1</text>
<text x="66.5" y="178.7">1A2</text>
<text x="82" y="176.1">1B1</text>
<text x="82" y="178.7">1B2</text>
<text x="66.5" y="181.2">2A1</text>
<text x="66.5" y="183.7">2A2</text>
<text x="77.1" y="184.9" transform="rotate(-90 77.1 184.9)">GND</text>
<text x="82" y="181.2">2B1</text>
<text x="82" y="183.7">2B2</text>
<text x="196.4" y="184.9" transform="rotate(-90 196.4 184.9)">GND</text>
<text x="67.6" y="191.4">SN74AVC4T245PW</text>
<text x="190.8" y="191.4">SIM7080G</text>
<text x="35.6" y="199">C39</text>
<text x="40.6" y="199">33pF</text>
<text x="43.2" y="199">C38</text>
<text x="48.3" y="199">100nF</text>
<text x="51.4" y="199">R37</text>
<text x="56.6" y="199">10k</text>
<text x="124.6" y="204.1">J6</text>
<text x="131.3" y="206.6">VCC</text>
<text x="131.3" y="209.1">RST</text>
<text x="131.3" y="211.7">CLK</text>
<text x="131.3" y="214.2">GND</text>
<text x="33.6" y="216.8">R34</text>
<text x="39.3" y="216.8">22</text>
<text x="43.8" y="216.8">R35</text>
<text x="49.5" y="216.8">22</text>
<text x="53.9" y="216.8">R36</text>
<text x="59.6" y="216.8">22</text>
<text x="131.3" y="216.8">VPP/SWP</text>
<text x="131.3" y="219.3">I/O</text>
<text x="131.3" y="221.8">DSW</text>
<text x="131.3" y="224.4">CSW</text>
<text x="131.3" y="226.9">SH</text>
<text x="108.5" y="229.5">SF72S006_1V8_SIM</text>
<text x="83.8" y="237.1">ESDA6V1-5SC6</text>
</g>
<g font-size="1.8" fill="#a90000">
<text x="277.4" y="73.4">1</text>
<text x="281.7" y="78.2" transform="rotate(-90 281.7 78.2)">2</text>
<text x="172.7" y="86.1">34</text>
<text x="172.7" y="88.6">35</text>
<text x="215.9" y="86.1">32</text>
<text x="172.7" y="91.2">40</text>
<text x="215.9" y="91.2">68</text>
<text x="281.7" y="96" transform="rotate(-90 281.7 96)">2</text>
<text x="109.8" y="101.3">1</text>
<text x="116.6" y="98.5" transform="rotate(-90 116.6 98.5)">3</text>
<text x="172.7" y="96.3">39</text>
<text x="172.7" y="98.8">42</text>
<text x="172.7" y="101.3">41</text>
<text x="215.9" y="98.8">43</text>
<text x="215.9" y="101.3">44</text>
<text x="116.6" y="106.1" transform="rotate(-90 116.6 106.1)">2</text>
<text x="172.7" y="103.9">20</text>
<text x="215.9" y="106.4">48</text>
<text x="173.3" y="109">1</text>
<text x="173.3" y="111.5">2</text>
<text x="215.9" y="109">49</text>
<text x="215.9" y="111.5">50</text>
<text x="173.3" y="114">3</text>
<text x="173.3" y="116.6">4</text>
<text x="173.3" y="119.1">5</text>
<text x="215.9" y="114">51</text>
<text x="216.5" y="119.1">9</text>
<text x="173.3" y="121.7">6</text>
<text x="173.3" y="124.2">7</text>
<text x="215.9" y="121.7">10</text>
<text x="215.9" y="124.2">11</text>
<text x="109.8" y="129.3">1</text>
<text x="116.6" y="126.4" transform="rotate(-90 116.6 126.4)">3</text>
<text x="172.7" y="129.3">18</text>
<text x="172.7" y="131.8">15</text>
<text x="215.9" y="126.7">12</text>
<text x="215.9" y="131.8">57</text>
<text x="116.6" y="134.1" transform="rotate(-90 116.6 134.1)">2</text>
<text x="172.7" y="134.4">16</text>
<text x="172.7" y="136.9">17</text>
<text x="215.9" y="134.4">58</text>
<text x="215.9" y="136.9">59</text>
<text x="172.7" y="142">24</text>
<text x="215.9" y="139.4">60</text>
<text x="215.9" y="142">14</text>
<text x="172.7" y="144.5">25</text>
<text x="172.7" y="147.1">26</text>
<text x="215.9" y="149.6">28</text>
<text x="172.7" y="152.1">22</text>
<text x="172.7" y="154.7">23</text>
<text x="215.9" y="152.1">29</text>
<text x="215.9" y="154.7">46</text>
<text x="73.4" y="159.5" transform="rotate(-90 73.4 159.5)">1</text>
<text x="78.5" y="160.1" transform="rotate(-90 78.5 160.1)">16</text>
<text x="172.7" y="157.2">62</text>
<text x="172.7" y="159.8">61</text>
<text x="215.9" y="157.2">47</text>
<text x="215.9" y="159.8">52</text>
<text x="63.5" y="162.3">15</text>
<text x="63.5" y="164.8">14</text>
<text x="64.1" y="167.4">2</text>
<text x="172.7" y="164.8">64</text>
<text x="172.7" y="167.4">65</text>
<text x="215.9" y="162.3">53</text>
<text x="215.9" y="164.8">54</text>
<text x="215.9" y="167.4">55</text>
<text x="64.1" y="169.9">3</text>
<text x="172.7" y="169.9">38</text>
<text x="215.9" y="169.9">56</text>
<text x="64.1" y="175">4</text>
<text x="64.1" y="177.5">5</text>
<text x="86.3" y="175">13</text>
<text x="86.3" y="177.5">12</text>
<text x="64.1" y="180.1">6</text>
<text x="64.1" y="182.6">7</text>
<text x="86.3" y="180.1">11</text>
<text x="86.3" y="182.6">10</text>
<text x="75.9" y="187.4" transform="rotate(-90 75.9 187.4)">8</text>
<text x="195.3" y="187.4" transform="rotate(-90 195.3 187.4)">89</text>
<text x="195.3" y="187" transform="rotate(-90 195.3 187)">7</text>
<text x="195.3" y="187" transform="rotate(-90 195.3 187)">1</text>
<text x="127.6" y="205.5">C1</text>
<text x="127.6" y="208">C2</text>
<text x="127.6" y="210.6">C3</text>
<text x="127.6" y="213.1">C5</text>
<text x="127.6" y="215.6">C6</text>
<text x="126.8" y="220.7">DSW</text>
<text x="127.6" y="218.2">C7</text>
<text x="78.5" y="225.5" transform="rotate(-90 78.5 225.5)">1</text>
<text x="81" y="225.5" transform="rotate(-90 81 225.5)">3</text>
<text x="83.6" y="225.5" transform="rotate(-90 83.6 225.5)">4</text>
<text x="86.1" y="225.5" transform="rotate(-90 86.1 225.5)">5</text>
<text x="88.6" y="225.5" transform="rotate(-90 88.6 225.5)">6</text>
<text x="126.8" y="223.3">CSW</text>
<text x="127.5" y="225.8">SH</text>
<text x="83.6" y="233.1" transform="rotate(-90 83.6 233.1)">2</text>
</g>
<g font-size="1.4" fill="#840000">
<text x="132.9" y="68.7" transform="rotate(-90 132.9 68.7)">VSYS</text>
<text x="140.5" y="68.7" transform="rotate(-90 140.5 68.7)">VSYS</text>
<text x="148.1" y="68.7" transform="rotate(-90 148.1 68.7)">VSYS</text>
<text x="155.7" y="68.7" transform="rotate(-90 155.7 68.7)">VSYS</text>
<text x="163.4" y="68.7" transform="rotate(-90 163.4 68.7)">VSYS</text>
<text x="257.3" y="68.7" transform="rotate(-90 257.3 68.7)">RF_ANT_MOD</text>
<text x="266.4" y="74.5">RF_ANT_OUT</text>
<text x="132.9" y="82" transform="rotate(-90 132.9 82)">GND</text>
<text x="140.5" y="82" transform="rotate(-90 140.5 82)">GND</text>
<text x="148.1" y="82" transform="rotate(-90 148.1 82)">GND</text>
<text x="155.7" y="82" transform="rotate(-90 155.7 82)">GND</text>
<text x="163.4" y="82" transform="rotate(-90 163.4 82)">GND</text>
<text x="282.7" y="83.2" transform="rotate(-90 282.7 83.2)">GND</text>
<text x="140.5" y="86.5" transform="rotate(-90 140.5 86.5)">VDD_EXT_1V8</text>
<text x="167.6" y="87.2">VSYS</text>
<text x="167.6" y="89.7">VSYS</text>
<text x="219.6" y="87.2">RF_ANT_MOD</text>
<text x="257.3" y="87.9" transform="rotate(-90 257.3 87.9)">RF_ANT_OUT</text>
<text x="257.3" y="86.5" transform="rotate(-90 257.3 86.5)">GNSS_ANT_MOD</text>
<text x="117.6" y="95.4" transform="rotate(-90 117.6 95.4)">SIM_PWRKEY</text>
<text x="161.4" y="92.2">VDD_EXT_1V8</text>
<text x="219.6" y="92.2">GNSS_ANT_MOD</text>
<text x="265.6" y="92.2">GNSS_ANT_IN</text>
<text x="97.3" y="96.6" transform="rotate(-90 97.3 96.6)">MODEM_PWRKEY</text>
<text x="140.5" y="99.7" transform="rotate(-90 140.5 99.7)">GND</text>
<text x="161.9" y="97.3">SIM_PWRKEY</text>
<text x="162.5" y="99.9">SIM_STATUS</text>
<text x="282.7" y="101" transform="rotate(-90 282.7 101)">GND</text>
<text x="104.9" y="106.8" transform="rotate(-90 104.9 106.8)">PWRKEY_G</text>
<text x="161" y="102.4">SIM_NETLIGHT</text>
<text x="257.3" y="106.5" transform="rotate(-90 257.3 106.5)">GNSS_ANT_IN</text>
<text x="159.5" y="112.6">SIM_UART1_RXD</text>
<text x="159.7" y="110">SIM_UART1_TXD</text>
<text x="140.5" y="114.4" transform="rotate(-90 140.5 114.4)">3V3_SYS</text>
<text x="97.3" y="124.6" transform="rotate(-90 97.3 124.6)">SIM_NETLIGHTPWRKEY_G</text>
<text x="104.9" y="120.1" transform="rotate(-90 104.9 120.1)">GND</text>
<text x="117" y="120.2">NETLED_K</text>
<text x="117.6" y="123.3" transform="rotate(-90 117.6 123.3)">NETLED_K</text>
<text x="134.5" y="120.2">NETLED_A</text>
<text x="165.1" y="122.7">SIM_DTR</text>
<text x="99.1" y="130.3">NETLIGHT_G</text>
<text x="140.5" y="131.7" transform="rotate(-90 140.5 131.7)">NETLED_A</text>
<text x="165" y="130.3">SIM_VDD</text>
<text x="104.9" y="134.7" transform="rotate(-90 104.9 134.7)">NETLIGHT_G</text>
<text x="160.4" y="132.9">SIM_DATA_MOD</text>
<text x="161.1" y="135.4">SIM_CLK_MOD</text>
<text x="161.2" y="138">SIM_RST_MOD</text>
<text x="104.9" y="148" transform="rotate(-90 104.9 148)">GND</text>
<text x="56.7" y="152.5" transform="rotate(-90 56.7 152.5)">VDD_EXT_1V8</text>
<text x="94.8" y="152.5" transform="rotate(-90 94.8 152.5)">3V3_SYS</text>
<text x="74.5" y="156.3" transform="rotate(-90 74.5 156.3)">VDD_EXT_1V8</text>
<text x="79.5" y="156.3" transform="rotate(-90 79.5 156.3)">3V3_SYS</text>
<text x="56.7" y="165.8" transform="rotate(-90 56.7 165.8)">GND</text>
<text x="59" y="165.9">GND</text>
<text x="59" y="163.4">GND</text>
<text x="94.8" y="165.8" transform="rotate(-90 94.8 165.8)">GND</text>
<text x="52.2" y="168.4">VDD_EXT_1V8</text>
<text x="59" y="171">GND</text>
<text x="50.5" y="176.1">SIM_UART1_TXD</text>
<text x="53.3" y="178.6">SIM_STATUS</text>
<text x="90" y="176.1">ESP_MODEM_RXD</text>
<text x="90" y="178.6">MODEM_STATUS</text>
<text x="50.2" y="181.1">SIM_UART1_RXD</text>
<text x="55.9" y="183.7">SIM_DTR</text>
<text x="90" y="183.7">MODEM_DTR</text>
<text x="90" y="181.1">ESP_MODEM_TXD</text>
<text x="38.9" y="193.2" transform="rotate(-90 38.9 193.2)">SIM_VDD</text>
<text x="56.7" y="193.2" transform="rotate(-90 56.7 193.2)">SIM_VDD</text>
<text x="196.4" y="192.5" transform="rotate(-90 196.4 192.5)">GND</text>
<text x="38.9" y="206.4" transform="rotate(-90 38.9 206.4)">GND</text>
<text x="46.5" y="206.4" transform="rotate(-90 46.5 206.4)">GND</text>
<text x="119.3" y="206.5">SIM_VDD</text>
<text x="119.5" y="209.1">SIM_RST</text>
<text x="38.9" y="210.9" transform="rotate(-90 38.9 210.9)">SIM_DATA_MOD</text>
<text x="49.1" y="210.9" transform="rotate(-90 49.1 210.9)">SIM_CLK_MOD</text>
<text x="56.7" y="214.3" transform="rotate(-90 56.7 214.3)">SIM_DATA_MOD</text>
<text x="59.2" y="210.9" transform="rotate(-90 59.2 210.9)">SIM_RST_MOD</text>
<text x="119.4" y="211.6">SIM_CLK</text>
<text x="122.5" y="214.2">GND</text>
<text x="118.7" y="219.2">SIM_DATA</text>
<text x="49.1" y="227.3" transform="rotate(-90 49.1 227.3)">SIM_CLK</text>
<text x="59.2" y="227.3" transform="rotate(-90 59.2 227.3)">SIM_RST</text>
<text x="79.5" y="222.4" transform="rotate(-90 79.5 222.4)">SIM_DATA</text>
<text x="82.1" y="222.4" transform="rotate(-90 82.1 222.4)">SIM_CLK</text>
<text x="84.6" y="222.4" transform="rotate(-90 84.6 222.4)">SIM_RST</text>
<text x="87.2" y="222.4" transform="rotate(-90 87.2 222.4)">SIM_VDD</text>
<text x="122.5" y="226.9">GND</text>
<text x="38.9" y="228" transform="rotate(-90 38.9 228)">SIM_DATA</text>
<text x="84.6" y="238.2" transform="rotate(-90 84.6 238.2)">GND</text>
</g>
<g font-size="1.4" fill="#006464">
<text x="117.6" y="111.2" transform="rotate(-90 117.6 111.2)">GND</text>
<text x="117.6" y="139.1" transform="rotate(-90 117.6 139.1)">GND</text>
<text x="77" y="192.5" transform="rotate(-90 77 192.5)">GND</text>
</g>
<g font-size="1.4" fill="#0000c2">
<text x="97.3" y="143.5" transform="rotate(-90 97.3 143.5)">NETLIGHT_G</text>
<text x="46.5" y="193.2" transform="rotate(-90 46.5 193.2)">SIM_VDD</text>
</g>
</svg>
